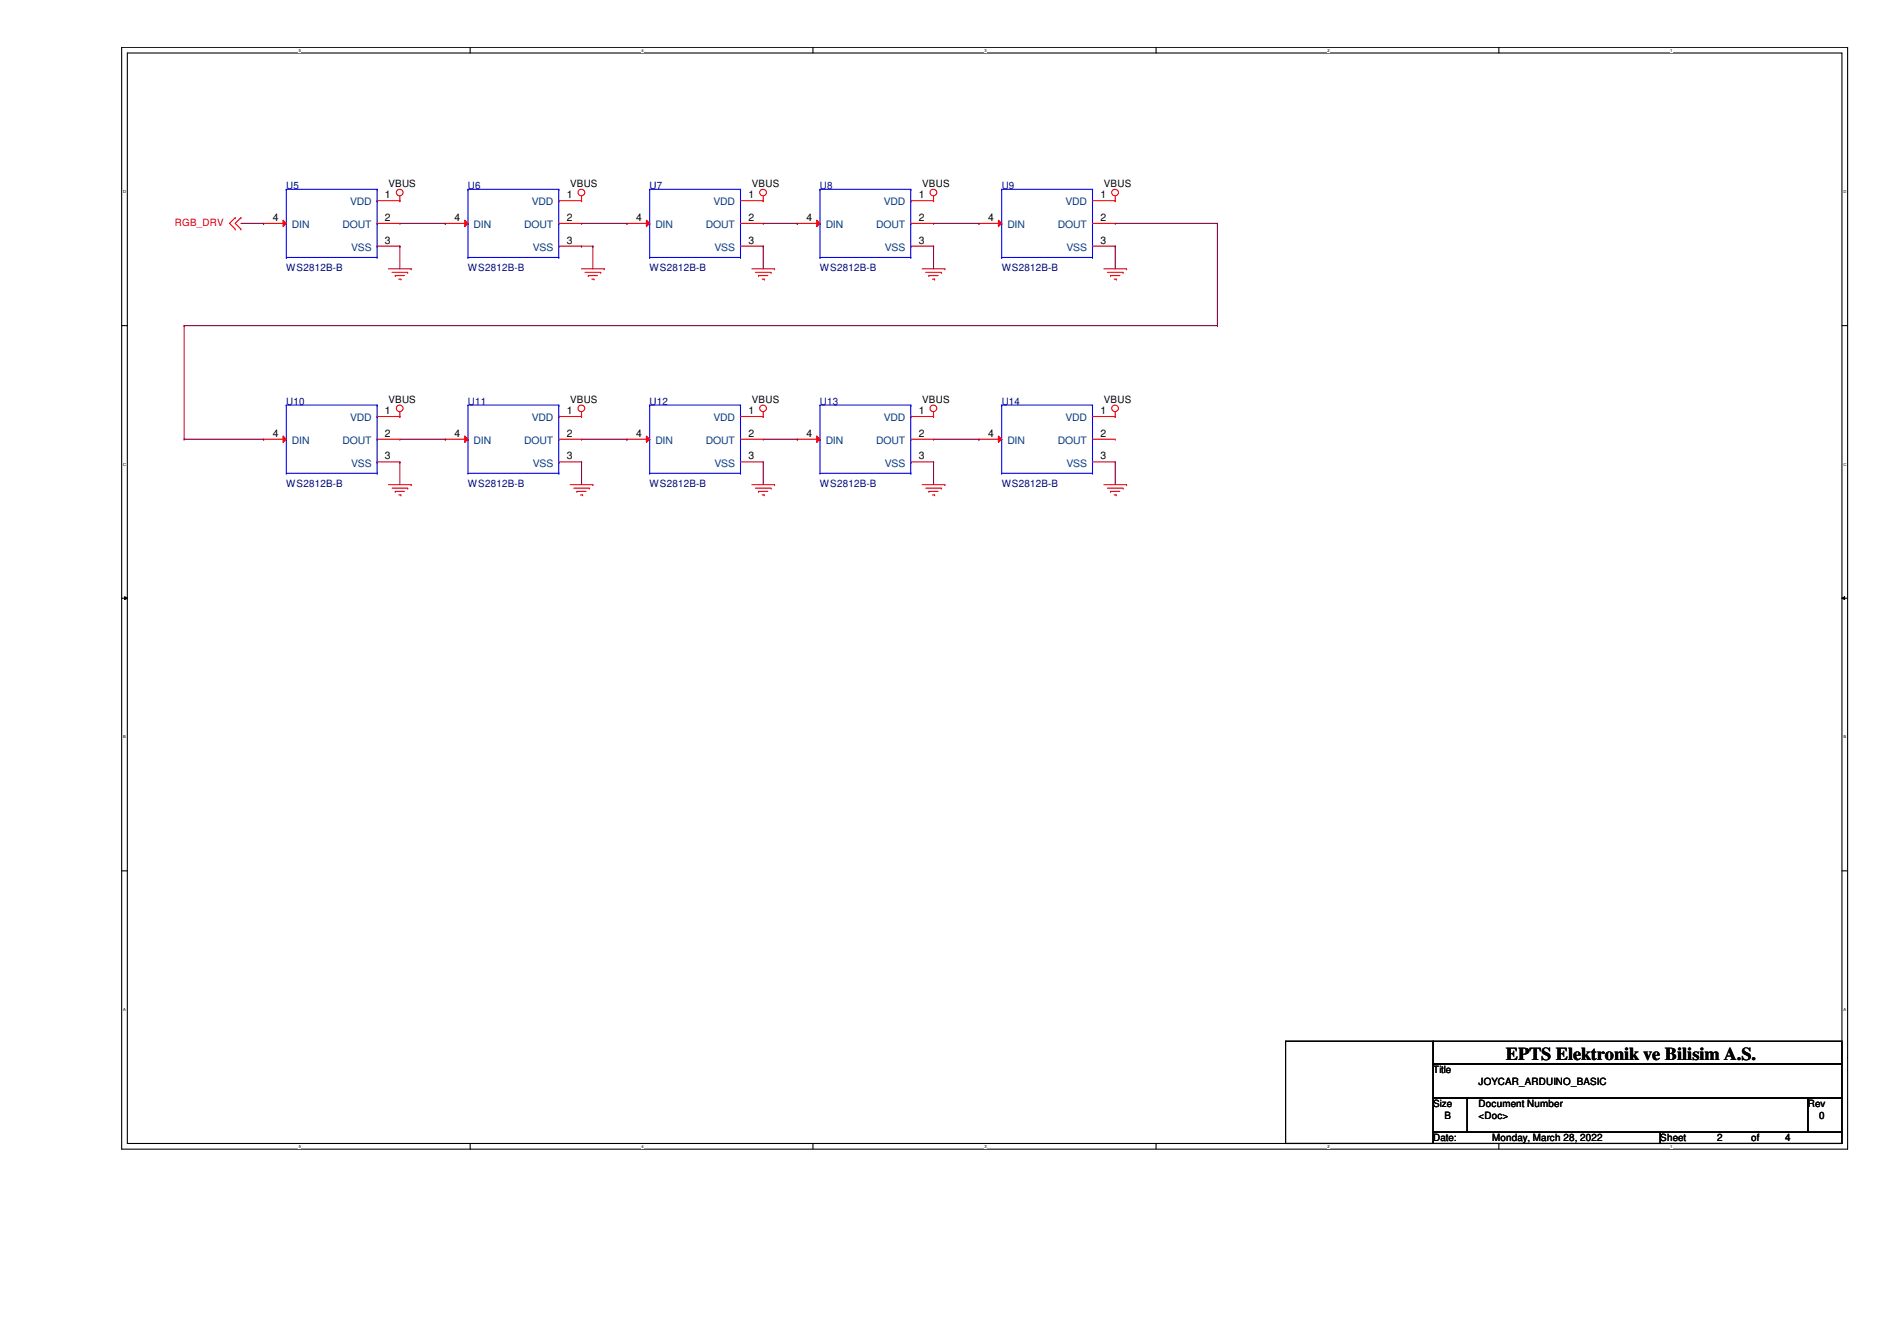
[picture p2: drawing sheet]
<svg xmlns="http://www.w3.org/2000/svg" width="297mm" height="210mm" viewBox="0 0 297 210" stroke-linecap="round" stroke-linejoin="round" font-family="sans-serif">
<path d="M19.1 7.4h270.2v172.5h-270.2zM19.9 8.3h268.5v170.7h-268.5z" fill="none" stroke="#000" stroke-width=".17"/>
<g fill="#fff">
<path d="M46.8 7.5h.3v.8h-.3z"/>
<path d="M46.8 179.1h.3v.7h-.3z"/>
</g>
<path d="M73.6 7.4v.9M73.6 179v.9" fill="none" stroke="#000" stroke-width=".17"/>
<g fill="#fff">
<path d="M100.5 7.5h.3v.8h-.3z"/>
<path d="M100.5 179.1h.3v.7h-.3z"/>
</g>
<path d="M127.3 7.4v.9M127.3 179v.9" fill="none" stroke="#000" stroke-width=".17"/>
<g fill="#fff">
<path d="M154.1 7.5h.4v.8h-.4z"/>
<path d="M154.1 179.1h.4v.7h-.4z"/>
</g>
<path d="M181 7.4v.9M181 179v.9" fill="none" stroke="#000" stroke-width=".17"/>
<g fill="#fff">
<path d="M207.9 7.5h.3v.8h-.3z"/>
<path d="M207.9 179.1h.3v.7h-.3z"/>
</g>
<path d="M234.7 7.4v.9M234.7 179v.9" fill="none" stroke="#000" stroke-width=".17"/>
<g fill="#fff">
<path d="M261.5 7.5h.4v.8h-.4z"/>
<path d="M261.5 179.1h.4v.7h-.4z"/>
<path d="M19.3 29.6h.5v.8h-.5z"/>
<path d="M288.7 29.6h.4v.8h-.4z"/>
<path d="M19.3 72.3h.5v.7h-.5z"/>
<path d="M288.7 72.3h.4v.7h-.4z"/>
</g>
<path d="M19.1 51h.8M288.4 51h.9" fill="none" stroke="#000" stroke-width=".17"/>
<g fill="#fff">
<path d="M19.3 115h.4v.7h-.4z"/>
<path d="M288.7 115h.4v.7h-.4z"/>
</g>
<path d="M19.1 93.6h.8M288.4 93.6h.9" fill="none" stroke="#000" stroke-width=".17"/>
<path d="M19.5 93.4l.4 .2-.4 .3zM288.4 93.6l.4-.2v.5z" fill="#000"/>
<path d="M19.5 93.4l.4 .2-.4 .3zM288.4 93.6l.4-.2v.5z" fill="none" stroke="#000" stroke-width=".16"/>
<g fill="#fff">
<path d="M19.3 157.6h.4v.8h-.4z"/>
<path d="M288.7 157.6h.4v.8h-.4z"/>
</g>
<path d="M19.1 136.3h.8M288.4 136.3h.9M201.3 163h23.1v16h-23.1zM224.4 163h64v3.5h-64zM224.4 166.5h64v5.4h-64zM224.4 171.9h5.3v5.3h-5.3zM224.4 177.2h35.6v1.8h-35.6zM229.7 171.9h53.4v5.3h-53.4zM260 177.2h28.4v1.8h-28.4zM283.1 171.9h5.3v5.3h-5.3z" fill="none" stroke="#000" stroke-width=".17"/>
<g fill="none" stroke="#f00" stroke-width=".17">
<path d="M36.8 34.1h.1M36.8 35.9h.1M36.8 34.1l-.9 .9 .9 .9M37.7 34.1h.1M37.7 35.9h.1M37.7 34.1l-.9 .9 .9 .9M62.6 31.4h.1M62.6 30.7v.7M87.5 31.4h3.6M87.5 35h3.6M87.5 38.5h3.6M91.1 31.4h.1"/>
<path d="M91.1 35h.1M91.1 38.5h.1M91.1 30.7v.7M119.5 31.4h.1M119.5 30.7v.7M146.2 31.4h.1M146.2 30.7v.7M174.6 31.4h.1M174.6 30.7v.7M60.8 42.1h3.6M61.4 42.6h2.4M61.9 43.1h.1"/>
<path d="M61.9 43.1h1.4M62.4 43.7h.4M62.8 43.7h.1M63.8 42.6h.1M64.4 42.1h.1M91.1 42.1h3.5M91.6 42.6h2.5M92.1 43.1h.1M92.1 43.1h1.5M92.7 43.7h.3M93 43.7h.1M94.1 42.6h.1"/>
<path d="M94.6 42.1h.1M117.7 42.1h3.6M118.3 42.6h2.4M118.8 43.1h.1M118.8 43.1h1.4M119.3 43.7h.4M119.7 43.7h.1M120.7 42.6h.1M121.3 42.1h.1M144.4 42.1h3.6M144.9 42.6h2.5M145.5 43.1h.1"/>
<path d="M145.5 43.1h1.4M146 43.7h.3M146.3 43.7h.1M147.4 42.6h.1M148 42.1h.1M172.8 42.1h3.6M173.4 42.6h2.5M173.9 43.1h.1M173.9 43.1h1.4M174.5 43.7h.3M174.8 43.7h.1M175.9 42.6h.1"/>
<path d="M176.4 42.1h.1M60.8 75.9h3.6M61.4 76.4h2.4M61.9 76.9h.1M61.9 76.9h1.4M62.4 77.5h.4M62.6 65.2h.1M62.6 64.5v.7M62.8 77.5h.1M63.8 76.4h.1M64.4 75.9h.1M89.3 75.9h3.5"/>
<path d="M89.8 76.4h2.5M90.3 76.9h.1M90.3 76.9h1.5M90.9 77.5h.3M91.1 65.2h.1M91.1 64.5v.7M91.2 77.5h.1M92.3 76.4h.1M92.8 75.9h.1M117.7 75.9h3.6M118.3 76.4h2.4M118.8 76.9h.1"/>
<path d="M118.8 76.9h1.4M119.3 77.5h.4M119.5 65.2h.1M119.5 64.5v.7M119.7 77.5h.1M120.7 76.4h.1M121.3 75.9h.1M144.4 75.9h3.6M144.9 76.4h2.5M145.5 76.9h.1M145.5 76.9h1.4M146 77.5h.3"/>
<path d="M146.2 65.2h.1M146.2 64.5v.7M146.3 77.5h.1M147.4 76.4h.1M148 75.9h.1M172.8 75.9h3.6M173.4 76.4h2.5M173.9 76.9h.1M173.9 76.9h1.4M174.5 77.5h.3M174.6 65.2h.1M174.6 64.5v.7"/>
<path d="M174.8 77.5h.1M175.9 76.4h.1M176.4 75.9h.1"/>
<circle cx="62.6" cy="30.1" r=".52"/>
<circle cx="91" cy="30.1" r=".52"/>
<circle cx="119.5" cy="30.1" r=".52"/>
<circle cx="146.2" cy="30.1" r=".52"/>
<circle cx="174.6" cy="30.1" r=".52"/>
<circle cx="62.6" cy="63.9" r=".52"/>
<circle cx="91" cy="63.9" r=".52"/>
<circle cx="119.5" cy="63.9" r=".52"/>
<circle cx="146.2" cy="63.9" r=".52"/>
<circle cx="174.6" cy="63.9" r=".52"/>
</g>
<path d="M73.3 29.6h.1M73.3 35h.1M73.3 29.6v10.7M73.3 29.6h14.2M87.5 29.6h.1M87.5 35h.1M87.5 31.4h.1M87.5 38.5h.1M87.5 29.6v10.7M73.3 40.3h.1M73.3 40.3h14.2M87.5 40.3h.1" fill="none" stroke="#00f" stroke-width=".17"/>
<path d="M72.8 34.5l.5 .5-.5 .5z" fill="#f00"/>
<path d="M69.7 35h.1M69.7 35h3.6M72.8 34.5l.5 .5-.5 .5zM116 35h3.5M116 31.4h3.5M116 38.5h3.5M119.5 31.4h.1M119.5 35h.1M119.5 38.5h.1" fill="none" stroke="#f00" stroke-width=".17"/>
<path d="M101.7 29.6h.1M101.7 35h.1M101.7 29.6v10.7M101.7 29.6h14.3M116 29.6h.1M116 35h.1M116 31.4h.1M116 38.5h.1M116 29.6v10.7M101.7 40.3h.1M101.7 40.3h14.3M116 40.3h.1" fill="none" stroke="#00f" stroke-width=".17"/>
<path d="M101.2 34.5l.5 .5-.5 .5z" fill="#f00"/>
<path d="M98.2 35h.1M98.2 35h3.5M101.2 34.5l.5 .5-.5 .5zM142.6 35h3.6M142.6 31.4h3.6M142.6 38.5h3.6M146.2 31.4h.1M146.2 35h.1M146.2 38.5h.1" fill="none" stroke="#f00" stroke-width=".17"/>
<path d="M128.4 29.6h.1M128.4 35h.1M128.4 29.6v10.7M128.4 29.6h14.2M142.6 29.6h.1M142.6 35h.1M142.6 31.4h.1M142.6 38.5h.1M142.6 29.6v10.7M128.4 40.3h.1M128.4 40.3h14.2M142.6 40.3h.1" fill="none" stroke="#00f" stroke-width=".17"/>
<path d="M127.9 34.5l.5 .5-.5 .5z" fill="#f00"/>
<path d="M124.8 35h.1M124.8 35h3.6M127.9 34.5l.5 .5-.5 .5zM87.5 65.2h3.6M87.5 68.7h3.6M87.5 72.3h3.6M91.1 65.2h.1M91.1 68.7h.1M91.1 72.3h.1" fill="none" stroke="#f00" stroke-width=".17"/>
<path d="M73.3 63.4h.1M73.3 74.1h.1M73.3 68.7h.1M73.3 63.4v10.7M73.3 63.4h14.2M73.3 74.1h14.2M87.5 63.4h.1M87.5 74.1h.1M87.5 68.7h.1M87.5 65.2h.1M87.5 72.3h.1M87.5 63.4v10.7" fill="none" stroke="#00f" stroke-width=".17"/>
<path d="M72.8 68.2l.5 .5-.5 .6z" fill="#f00"/>
<path d="M69.7 68.7h.1M69.7 68.7h3.6M72.8 68.2l.5 .5-.5 .6zM116 68.7h3.5M116 65.2h3.5M116 72.3h3.5M119.5 65.2h.1M119.5 68.7h.1M119.5 72.3h.1" fill="none" stroke="#f00" stroke-width=".17"/>
<path d="M101.7 63.4h.1M101.7 74.1h.1M101.7 68.7h.1M101.7 63.4v10.7M101.7 63.4h14.3M101.7 74.1h14.3M116 63.4h.1M116 74.1h.1M116 68.7h.1M116 65.2h.1M116 72.3h.1M116 63.4v10.7" fill="none" stroke="#00f" stroke-width=".17"/>
<path d="M101.2 68.2l.5 .5-.5 .6z" fill="#f00"/>
<path d="M98.2 68.7h.1M98.2 68.7h3.5M101.2 68.2l.5 .5-.5 .6zM142.6 68.7h3.6M142.6 65.2h3.6M142.6 72.3h3.6M146.2 65.2h.1M146.2 68.7h.1M146.2 72.3h.1" fill="none" stroke="#f00" stroke-width=".17"/>
<path d="M128.4 63.4h.1M128.4 74.1h.1M128.4 68.7h.1M128.4 63.4v10.7M128.4 63.4h14.2M128.4 74.1h14.2M142.6 63.4h.1M142.6 74.1h.1M142.6 68.7h.1M142.6 65.2h.1M142.6 72.3h.1M142.6 63.4v10.7" fill="none" stroke="#00f" stroke-width=".17"/>
<path d="M127.9 68.2l.5 .5-.5 .6z" fill="#f00"/>
<path d="M171.1 31.4h3.5M171.1 35h3.5M171.1 38.5h3.5M174.6 31.4h.1M174.6 35h.1M174.6 38.5h.1M124.8 68.7h.1M124.8 68.7h3.6M127.9 68.2l.5 .5-.5 .6z" fill="none" stroke="#f00" stroke-width=".17"/>
<path d="M156.8 29.6h.1M156.8 35h.1M156.8 29.6v10.7M156.8 29.6h14.3M171.1 29.6h.1M171.1 35h.1M171.1 31.4h.1M171.1 38.5h.1M171.1 29.6v10.7M156.8 40.3h.1M156.8 40.3h14.3M171.1 40.3h.1" fill="none" stroke="#00f" stroke-width=".17"/>
<path d="M156.3 34.5l.5 .5-.5 .5z" fill="#f00"/>
<path d="M59.1 35h3.5M59.1 31.4h3.5M59.1 38.5h3.5M62.6 31.4h.1M62.6 35h.1M62.6 38.5h.1M153.3 35h.1M153.3 35h3.5M156.3 34.5l.5 .5-.5 .5z" fill="none" stroke="#f00" stroke-width=".17"/>
<path d="M44.8 29.6h.1M44.8 35h.1M44.8 29.6v10.7M44.8 29.6h14.3M59.1 29.6h.1M59.1 35h.1M59.1 31.4h.1M59.1 38.5h.1M59.1 29.6v10.7M44.8 40.3h.1M44.8 40.3h14.3M59.1 40.3h.1" fill="none" stroke="#00f" stroke-width=".17"/>
<path d="M44.3 34.5l.5 .5-.5 .5z" fill="#f00"/>
<path d="M41.3 35h.1M41.3 35h3.5M44.3 34.5l.5 .5-.5 .5zM171.1 65.2h3.5M171.1 68.7h3.5M171.1 72.3h3.5M174.6 65.2h.1M174.6 68.7h.1M174.6 72.3h.1" fill="none" stroke="#f00" stroke-width=".17"/>
<path d="M156.8 63.4h.1M156.8 74.1h.1M156.8 68.7h.1M156.8 63.4v10.7M156.8 63.4h14.3M156.8 74.1h14.3M171.1 63.4h.1M171.1 74.1h.1M171.1 68.7h.1M171.1 65.2h.1M171.1 72.3h.1M171.1 63.4v10.7" fill="none" stroke="#00f" stroke-width=".17"/>
<path d="M156.3 68.2l.5 .5-.5 .6z" fill="#f00"/>
<path d="M59.1 68.7h3.5M59.1 65.2h3.5M59.1 72.3h3.5M62.6 65.2h.1M62.6 68.7h.1M62.6 72.3h.1M153.3 68.7h.1M153.3 68.7h3.5M156.3 68.2l.5 .5-.5 .6z" fill="none" stroke="#f00" stroke-width=".17"/>
<path d="M44.8 63.4h.1M44.8 74.1h.1M44.8 68.7h.1M44.8 63.4v10.7M44.8 63.4h14.3M44.8 74.1h14.3M59.1 63.4h.1M59.1 74.1h.1M59.1 68.7h.1M59.1 65.2h.1M59.1 72.3h.1M59.1 63.4v10.7" fill="none" stroke="#00f" stroke-width=".17"/>
<path d="M44.3 68.2l.5 .5-.5 .6z" fill="#f00"/>
<path d="M41.3 68.7h.1M41.3 68.7h3.5M44.3 68.2l.5 .5-.5 .6z" fill="none" stroke="#f00" stroke-width=".17"/>
<g fill="none" stroke="#800040" stroke-width=".17">
<path d="M37.7 35h3.6M41.3 35h.1M62.6 38.5h.1M62.6 35h7.1M62.6 38.5v3.6M69.7 35h.1M91.1 38.5h.1M91.1 35h7.1M91.1 38.5h1.7M92.8 38.5h.1M92.8 38.5v3.6M98.2 35h.1"/>
<path d="M119.5 38.5h.1M119.5 35h5.3M119.5 38.5v3.6M124.8 35h.1M146.2 38.5h.1M146.2 35h7.1M146.2 38.5v3.6M153.3 35h.1M174.6 38.5h.1M174.6 35h16M174.6 38.5v3.6M190.6 35h.1"/>
<path d="M190.6 35v16M28.8 51h.1M28.8 51h161.8M28.8 51v17.7M190.6 51h.1M28.8 68.7h.1M28.8 68.7h12.5M41.3 68.7h.1M62.6 72.3h.1M62.6 68.7h7.1M62.6 72.3v3.6M69.7 68.7h.1"/>
<path d="M91.1 72.3h.1M91.1 68.7h7.1M91.1 72.3v3.6M98.2 68.7h.1M119.5 72.3h.1M119.5 68.7h5.3M119.5 72.3v3.6M124.8 68.7h.1M146.2 72.3h.1M146.2 68.7h7.1M146.2 72.3v3.6M153.3 68.7h.1"/>
<path d="M174.6 72.3h.1M174.6 72.3v3.6"/>
</g>
<text font-size="2.8" x="235.8" y="165.9">EPTS Elektronik ve Bilisim A.S.</text>
<g font-size="1.6" fill="#000080">
<text x="44.8" y="29.6">U5</text>
<text x="73.3" y="29.6">U6</text>
<text x="101.7" y="29.6">U7</text>
<text x="128.4" y="29.6">U8</text>
<text x="156.8" y="29.6">U9</text>
<text x="44.8" y="42.5">WS2812B-B</text>
<text x="73.3" y="42.5">WS2812B-B</text>
<text x="101.7" y="42.5">WS2812B-B</text>
<text x="128.4" y="42.5">WS2812B-B</text>
<text x="156.8" y="42.5">WS2812B-B</text>
<text x="44.8" y="63.4">U10</text>
<text x="73.3" y="63.4">U11</text>
<text x="101.7" y="63.4">U12</text>
<text x="128.4" y="63.4">U13</text>
<text x="156.8" y="63.4">U14</text>
<text x="44.8" y="76.2">WS2812B-B</text>
<text x="73.3" y="76.2">WS2812B-B</text>
<text x="101.7" y="76.2">WS2812B-B</text>
<text x="128.4" y="76.2">WS2812B-B</text>
<text x="156.8" y="76.2">WS2812B-B</text>
</g>
<g font-size="1.6">
<text x="60.8" y="29.3">VBUS</text>
<text x="89.3" y="29.3">VBUS</text>
<text x="117.7" y="29.3">VBUS</text>
<text x="144.4" y="29.3">VBUS</text>
<text x="172.8" y="29.3">VBUS</text>
<text x="42.7" y="34.6">4</text>
<text x="60.3" y="31">1</text>
<text x="60.3" y="34.6">2</text>
<text x="71.2" y="34.6">4</text>
<text x="88.7" y="31">1</text>
<text x="88.7" y="34.6">2</text>
<text x="99.6" y="34.6">4</text>
<text x="117.2" y="31">1</text>
<text x="117.2" y="34.6">2</text>
<text x="126.3" y="34.6">4</text>
<text x="143.8" y="31">1</text>
<text x="143.8" y="34.6">2</text>
<text x="154.7" y="34.6">4</text>
<text x="172.3" y="31">1</text>
<text x="172.3" y="34.6">2</text>
<text x="60.3" y="38.1">3</text>
<text x="88.7" y="38.1">3</text>
<text x="117.2" y="38.1">3</text>
<text x="143.8" y="38.1">3</text>
<text x="172.3" y="38.1">3</text>
<text x="60.3" y="64.8">1</text>
<text x="60.8" y="63.1">VBUS</text>
<text x="88.7" y="64.8">1</text>
<text x="89.3" y="63.1">VBUS</text>
<text x="117.2" y="64.8">1</text>
<text x="117.7" y="63.1">VBUS</text>
<text x="143.8" y="64.8">1</text>
<text x="144.4" y="63.1">VBUS</text>
<text x="172.3" y="64.8">1</text>
<text x="172.8" y="63.1">VBUS</text>
<text x="42.7" y="68.4">4</text>
<text x="60.3" y="68.4">2</text>
<text x="60.3" y="71.9">3</text>
<text x="71.2" y="68.4">4</text>
<text x="88.7" y="68.4">2</text>
<text x="88.7" y="71.9">3</text>
<text x="99.6" y="68.4">4</text>
<text x="117.2" y="68.4">2</text>
<text x="117.2" y="71.9">3</text>
<text x="126.3" y="68.4">4</text>
<text x="143.8" y="68.4">2</text>
<text x="143.8" y="71.9">3</text>
<text x="154.7" y="68.4">4</text>
<text x="172.3" y="68.4">2</text>
<text x="172.3" y="71.9">3</text>
<text x="224.4" y="168">Title</text>
<text x="224.4" y="173.3">Size</text>
<text x="231.5" y="173.3">Document Number</text>
<text x="231.5" y="169.8">JOYCAR_ARDUINO_BASIC</text>
<text x="283.1" y="173.3">Rev</text>
<text x="224.4" y="178.6">Date:</text>
<text x="226.2" y="175.1">B</text>
<text x="231.5" y="175.1">&lt;Doc&gt;</text>
<text x="233.6" y="178.6">Monday, March 28, 2022</text>
<text x="260" y="178.6">Sheet</text>
<text x="268.9" y="178.6">2</text>
<text x="274.2" y="178.6">of</text>
<text x="279.5" y="178.6">4</text>
<text x="284.9" y="175.1">0</text>
</g>
<text font-size="1.6" fill="#f00" x="27.4" y="35.3">RGB_DRV</text>
<g font-size="1.6" fill="#004080">
<text x="45.7" y="35.7">DIN</text>
<text x="53.6" y="35.7">DOUT</text>
<text x="54.8" y="32.1">VDD</text>
<text x="74.2" y="35.7">DIN</text>
<text x="82.1" y="35.7">DOUT</text>
<text x="83.3" y="32.1">VDD</text>
<text x="102.6" y="35.7">DIN</text>
<text x="110.5" y="35.7">DOUT</text>
<text x="111.7" y="32.1">VDD</text>
<text x="129.3" y="35.7">DIN</text>
<text x="137.2" y="35.7">DOUT</text>
<text x="138.4" y="32.1">VDD</text>
<text x="157.7" y="35.7">DIN</text>
<text x="165.7" y="35.7">DOUT</text>
<text x="166.8" y="32.1">VDD</text>
<text x="55" y="39.2">VSS</text>
<text x="83.4" y="39.2">VSS</text>
<text x="111.9" y="39.2">VSS</text>
<text x="138.6" y="39.2">VSS</text>
<text x="167" y="39.2">VSS</text>
<text x="54.8" y="65.9">VDD</text>
<text x="83.3" y="65.9">VDD</text>
<text x="111.7" y="65.9">VDD</text>
<text x="138.4" y="65.9">VDD</text>
<text x="166.8" y="65.9">VDD</text>
<text x="45.7" y="69.5">DIN</text>
<text x="53.6" y="69.5">DOUT</text>
<text x="74.2" y="69.5">DIN</text>
<text x="82.1" y="69.5">DOUT</text>
<text x="102.6" y="69.5">DIN</text>
<text x="110.5" y="69.5">DOUT</text>
<text x="129.3" y="69.5">DIN</text>
<text x="137.2" y="69.5">DOUT</text>
<text x="157.7" y="69.5">DIN</text>
<text x="165.7" y="69.5">DOUT</text>
<text x="55" y="73">VSS</text>
<text x="83.4" y="73">VSS</text>
<text x="111.9" y="73">VSS</text>
<text x="138.6" y="73">VSS</text>
<text x="167" y="73">VSS</text>
</g>
<g font-size=".6">
<text x="46.8" y="8.1">5</text>
<text x="100.5" y="8.1">4</text>
<text x="154.1" y="8.1">3</text>
<text x="207.9" y="8.1">2</text>
<text x="261.5" y="8.1">1</text>
<text x="19.3" y="30.2">D</text>
<text x="288.7" y="30.2">D</text>
<text x="19.3" y="72.9">C</text>
<text x="288.7" y="72.9">C</text>
<text x="19.3" y="115.6">B</text>
<text x="288.7" y="115.6">B</text>
<text x="19.3" y="158.2">A</text>
<text x="288.7" y="158.2">A</text>
<text x="46.8" y="179.7">5</text>
<text x="100.5" y="179.7">4</text>
<text x="154.1" y="179.7">3</text>
<text x="207.9" y="179.7">2</text>
<text x="261.5" y="179.7">1</text>
</g>
</svg>
